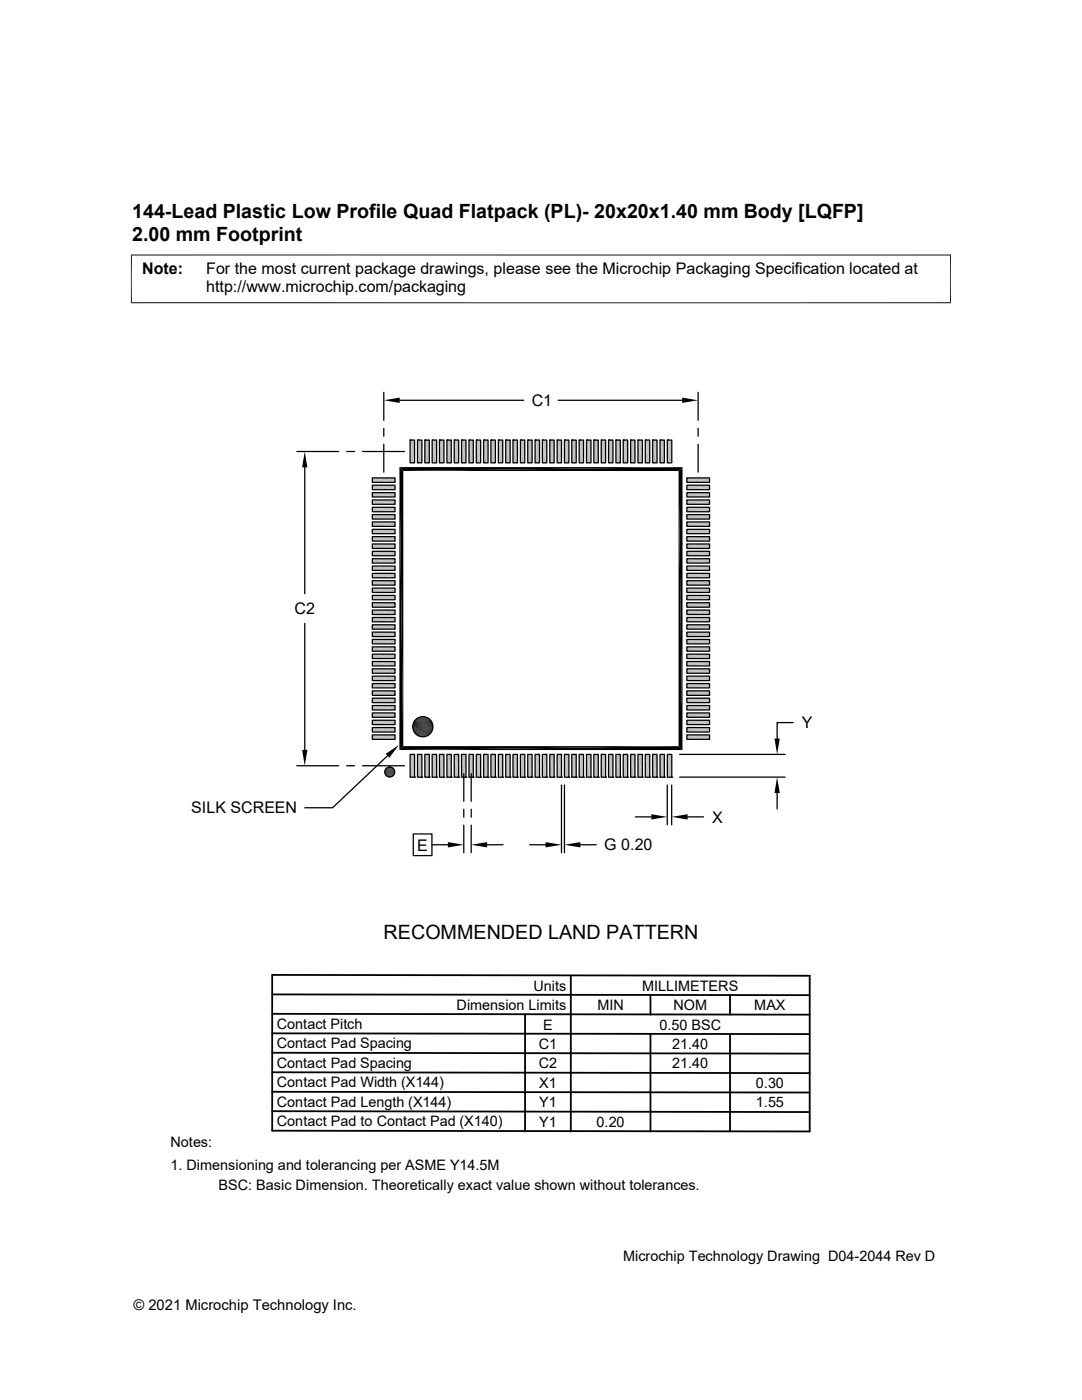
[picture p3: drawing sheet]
<svg xmlns="http://www.w3.org/2000/svg" width="216mm" height="279mm" viewBox="0 0 216 279" stroke-linecap="round" stroke-linejoin="round" font-family="sans-serif">
<g fill="#c0c0c0">
<path d="M133.2 87.8l.8 4.6h-.8z"/>
<path d="M133.2 87.8h.8v4.6z"/>
<path d="M131.7 87.8l.9 4.6h-.9z"/>
<path d="M131.7 87.8h.9v4.6z"/>
<path d="M130.2 87.8l.9 4.6h-.9z"/>
<path d="M130.2 87.8h.9v4.6z"/>
<path d="M128.8 87.8l.8 4.6h-.8z"/>
<path d="M128.8 87.8h.8v4.6z"/>
<path d="M127.3 87.8l.9 4.6h-.9z"/>
<path d="M127.3 87.8h.9v4.6z"/>
<path d="M125.8 87.8l.9 4.6h-.9z"/>
<path d="M125.8 87.8h.9v4.6z"/>
<path d="M124.4 87.8l.8 4.6h-.8z"/>
<path d="M124.4 87.8h.8v4.6z"/>
<path d="M122.9 87.8l.9 4.6h-.9z"/>
<path d="M122.9 87.8h.9v4.6z"/>
<path d="M121.4 87.8l.9 4.6h-.9z"/>
<path d="M121.4 87.8h.9v4.6z"/>
<path d="M120 87.8l.8 4.6h-.8z"/>
<path d="M120 87.8h.8v4.6z"/>
<path d="M118.5 87.8l.9 4.6h-.9z"/>
<path d="M118.5 87.8h.9v4.6z"/>
<path d="M117 87.8l.9 4.6h-.9z"/>
<path d="M117 87.8h.9v4.6z"/>
<path d="M115.6 87.8l.8 4.6h-.8z"/>
<path d="M115.6 87.8h.8v4.6z"/>
<path d="M114.1 87.8l.9 4.6h-.9z"/>
<path d="M114.1 87.8h.9v4.6z"/>
<path d="M112.6 87.8l.9 4.6h-.9z"/>
<path d="M112.6 87.8h.9v4.6z"/>
<path d="M111.2 87.8l.8 4.6h-.8z"/>
<path d="M111.2 87.8h.8v4.6z"/>
<path d="M109.7 87.8l.9 4.6h-.9z"/>
<path d="M109.7 87.8h.9v4.6z"/>
<path d="M108.2 87.8l.9 4.6h-.9z"/>
<path d="M108.2 87.8h.9v4.6z"/>
<path d="M106.8 87.8l.9 4.6h-.9z"/>
<path d="M106.8 87.8h.9v4.6z"/>
<path d="M105.3 87.8l.9 4.6h-.9z"/>
<path d="M105.3 87.8h.9v4.6z"/>
<path d="M103.8 87.8l.9 4.6h-.9z"/>
<path d="M103.8 87.8h.9v4.6z"/>
<path d="M102.4 87.8l.9 4.6h-.9z"/>
<path d="M102.4 87.8h.9v4.6z"/>
<path d="M100.9 87.8l.9 4.6h-.9z"/>
<path d="M100.9 87.8h.9v4.6z"/>
<path d="M99.4 87.8l.9 4.6h-.9z"/>
<path d="M99.4 87.8h.9v4.6z"/>
<path d="M98 87.8l.8 4.6h-.8z"/>
<path d="M98 87.8h.8v4.6z"/>
<path d="M96.5 87.8l.9 4.6h-.9z"/>
<path d="M96.5 87.8h.9v4.6z"/>
<path d="M95 87.8l.9 4.6h-.9z"/>
<path d="M95 87.8h.9v4.6z"/>
<path d="M93.6 87.8l.8 4.6h-.8z"/>
<path d="M93.6 87.8h.8v4.6z"/>
<path d="M92.1 87.8l.9 4.6h-.9z"/>
<path d="M92.1 87.8h.9v4.6z"/>
<path d="M90.6 87.8l.9 4.6h-.9z"/>
<path d="M90.6 87.8h.9v4.6z"/>
<path d="M89.2 87.8l.8 4.6h-.8z"/>
<path d="M89.2 87.8h.8v4.6z"/>
<path d="M87.7 87.8l.9 4.6h-.9z"/>
<path d="M87.7 87.8h.9v4.6z"/>
<path d="M86.2 87.8l.9 4.6h-.9z"/>
<path d="M86.2 87.8h.9v4.6z"/>
<path d="M84.8 87.8l.9 4.6h-.9z"/>
<path d="M84.8 87.8h.9v4.6z"/>
<path d="M83.3 87.8l.9 4.6h-.9z"/>
<path d="M83.3 87.8h.9v4.6z"/>
<path d="M81.8 87.8l.9 4.6h-.9z"/>
<path d="M81.8 87.8h.9v4.6z"/>
<path d="M137.1 95.4l4.5 .9h-4.5z"/>
<path d="M137.1 95.4h4.5v.9z"/>
<path d="M74.3 95.4l4.5 .9h-4.5z"/>
<path d="M74.3 95.4h4.5v.9z"/>
<path d="M137.1 96.8l4.5 .9h-4.5z"/>
<path d="M137.1 96.8h4.5v.9z"/>
<path d="M74.3 96.8l4.5 .9h-4.5z"/>
<path d="M74.3 96.8h4.5v.9z"/>
<path d="M137.1 98.3l4.5 .9h-4.5z"/>
<path d="M137.1 98.3h4.5v.9z"/>
<path d="M74.3 98.3l4.5 .9h-4.5z"/>
<path d="M74.3 98.3h4.5v.9z"/>
<path d="M137.1 99.8l4.5 .8h-4.5z"/>
<path d="M137.1 99.8h4.5v.8z"/>
<path d="M74.3 99.8l4.5 .8h-4.5z"/>
<path d="M74.3 99.8h4.5v.8z"/>
<path d="M137.1 101.2l4.5 .9h-4.5z"/>
<path d="M137.1 101.2h4.5v.9z"/>
<path d="M74.3 101.2l4.5 .9h-4.5z"/>
<path d="M74.3 101.2h4.5v.9z"/>
<path d="M137.1 102.7l4.5 .9h-4.5z"/>
<path d="M137.1 102.7h4.5v.9z"/>
<path d="M74.3 102.7l4.5 .9h-4.5z"/>
<path d="M74.3 102.7h4.5v.9z"/>
<path d="M137.1 104.2l4.5 .9h-4.5z"/>
<path d="M137.1 104.2h4.5v.9z"/>
<path d="M74.3 104.2l4.5 .9h-4.5z"/>
<path d="M74.3 104.2h4.5v.9z"/>
<path d="M137.1 105.6l4.5 .9h-4.5z"/>
<path d="M137.1 105.6h4.5v.9z"/>
<path d="M74.3 105.6l4.5 .9h-4.5z"/>
<path d="M74.3 105.6h4.5v.9z"/>
<path d="M137.1 107.1l4.5 .9h-4.5z"/>
<path d="M137.1 107.1h4.5v.9z"/>
<path d="M74.3 107.1l4.5 .9h-4.5z"/>
<path d="M74.3 107.1h4.5v.9z"/>
<path d="M137.1 108.6l4.5 .9h-4.5z"/>
<path d="M137.1 108.6h4.5v.9z"/>
<path d="M74.3 108.6l4.5 .9h-4.5z"/>
<path d="M74.3 108.6h4.5v.9z"/>
<path d="M137.1 110l4.5 .9h-4.5z"/>
<path d="M137.1 110h4.5v.9z"/>
<path d="M74.3 110l4.5 .9h-4.5z"/>
<path d="M74.3 110h4.5v.9z"/>
<path d="M137.1 111.5l4.5 .9h-4.5z"/>
<path d="M137.1 111.5h4.5v.9z"/>
<path d="M74.3 111.5l4.5 .9h-4.5z"/>
<path d="M74.3 111.5h4.5v.9z"/>
<path d="M137.1 113l4.5 .8h-4.5z"/>
<path d="M137.1 113h4.5v.8z"/>
<path d="M74.3 113l4.5 .8h-4.5z"/>
<path d="M74.3 113h4.5v.8z"/>
<path d="M137.1 114.4l4.5 .9h-4.5z"/>
<path d="M137.1 114.4h4.5v.9z"/>
<path d="M74.3 114.4l4.5 .9h-4.5z"/>
<path d="M74.3 114.4h4.5v.9z"/>
<path d="M137.1 115.9l4.5 .9h-4.5z"/>
<path d="M137.1 115.9h4.5v.9z"/>
<path d="M74.3 115.9l4.5 .9h-4.5z"/>
<path d="M74.3 115.9h4.5v.9z"/>
<path d="M137.1 117.4l4.5 .8h-4.5z"/>
<path d="M137.1 117.4h4.5v.8z"/>
<path d="M74.3 117.4l4.5 .8h-4.5z"/>
<path d="M74.3 117.4h4.5v.8z"/>
<path d="M137.1 118.8l4.5 .9h-4.5z"/>
<path d="M137.1 118.8h4.5v.9z"/>
<path d="M74.3 118.8l4.5 .9h-4.5z"/>
<path d="M74.3 118.8h4.5v.9z"/>
<path d="M137.1 120.3l4.5 .9h-4.5z"/>
<path d="M137.1 120.3h4.5v.9z"/>
<path d="M74.3 120.3l4.5 .9h-4.5z"/>
<path d="M74.3 120.3h4.5v.9z"/>
<path d="M137.1 121.8l4.5 .8h-4.5z"/>
<path d="M137.1 121.8h4.5v.8z"/>
<path d="M74.3 121.8l4.5 .8h-4.5z"/>
<path d="M74.3 121.8h4.5v.8z"/>
<path d="M137.1 123.2l4.5 .9h-4.5z"/>
<path d="M137.1 123.2h4.5v.9z"/>
<path d="M74.3 123.2l4.5 .9h-4.5z"/>
<path d="M74.3 123.2h4.5v.9z"/>
<path d="M137.1 124.7l4.5 .9h-4.5z"/>
<path d="M137.1 124.7h4.5v.9z"/>
<path d="M74.3 124.7l4.5 .9h-4.5z"/>
<path d="M74.3 124.7h4.5v.9z"/>
<path d="M137.1 126.2l4.5 .8h-4.5z"/>
<path d="M137.1 126.2h4.5v.8z"/>
<path d="M74.3 126.2l4.5 .8h-4.5z"/>
<path d="M74.3 126.2h4.5v.8z"/>
<path d="M137.1 127.6l4.5 .9h-4.5z"/>
<path d="M137.1 127.6h4.5v.9z"/>
<path d="M74.3 127.6l4.5 .9h-4.5z"/>
<path d="M74.3 127.6h4.5v.9z"/>
<path d="M137.1 129.1l4.5 .9h-4.5z"/>
<path d="M137.1 129.1h4.5v.9z"/>
<path d="M74.3 129.1l4.5 .9h-4.5z"/>
<path d="M74.3 129.1h4.5v.9z"/>
<path d="M137.1 130.6l4.5 .8h-4.5z"/>
<path d="M137.1 130.6h4.5v.8z"/>
<path d="M74.3 130.6l4.5 .8h-4.5z"/>
<path d="M74.3 130.6h4.5v.8z"/>
<path d="M137.1 132l4.5 .9h-4.5z"/>
<path d="M137.1 132h4.5v.9z"/>
<path d="M74.3 132l4.5 .9h-4.5z"/>
<path d="M74.3 132h4.5v.9z"/>
<path d="M137.1 133.5l4.5 .9h-4.5z"/>
<path d="M137.1 133.5h4.5v.9z"/>
<path d="M74.3 133.5l4.5 .9h-4.5z"/>
<path d="M74.3 133.5h4.5v.9z"/>
<path d="M137.1 134.9l4.5 .9h-4.5z"/>
<path d="M137.1 134.9h4.5v.9z"/>
<path d="M74.3 134.9l4.5 .9h-4.5z"/>
<path d="M74.3 134.9h4.5v.9z"/>
<path d="M137.1 136.4l4.5 .9h-4.5z"/>
<path d="M137.1 136.4h4.5v.9z"/>
<path d="M74.3 136.4l4.5 .9h-4.5z"/>
<path d="M74.3 136.4h4.5v.9z"/>
<path d="M137.1 137.9l4.5 .9h-4.5z"/>
<path d="M137.1 137.9h4.5v.9z"/>
<path d="M74.3 137.9l4.5 .9h-4.5z"/>
<path d="M74.3 137.9h4.5v.9z"/>
<path d="M137.1 139.3l4.5 .9h-4.5z"/>
<path d="M137.1 139.3h4.5v.9z"/>
<path d="M74.3 139.3l4.5 .9h-4.5z"/>
<path d="M74.3 139.3h4.5v.9z"/>
<path d="M137.1 140.8l4.5 .9h-4.5z"/>
<path d="M137.1 140.8h4.5v.9z"/>
<path d="M74.3 140.8l4.5 .9h-4.5z"/>
<path d="M74.3 140.8h4.5v.9z"/>
<path d="M137.1 142.3l4.5 .9h-4.5z"/>
<path d="M137.1 142.3h4.5v.9z"/>
<path d="M74.3 142.3l4.5 .9h-4.5z"/>
<path d="M74.3 142.3h4.5v.9z"/>
<path d="M137.1 143.7l4.5 .9h-4.5z"/>
<path d="M137.1 143.7h4.5v.9z"/>
<path d="M74.3 143.7l4.5 .9h-4.5z"/>
<path d="M74.3 143.7h4.5v.9z"/>
<path d="M137.1 145.2l4.5 .9h-4.5z"/>
<path d="M137.1 145.2h4.5v.9z"/>
<path d="M74.3 145.2l4.5 .9h-4.5z"/>
<path d="M74.3 145.2h4.5v.9z"/>
<path d="M137.1 146.7l4.5 .9h-4.5z"/>
<path d="M137.1 146.7h4.5v.9z"/>
<path d="M74.3 146.7l4.5 .9h-4.5z"/>
<path d="M74.3 146.7h4.5v.9z"/>
<path d="M133.2 150.6l.8 4.5h-.8z"/>
<path d="M133.2 150.6h.8v4.5z"/>
<path d="M131.7 150.6l.9 4.5h-.9z"/>
<path d="M131.7 150.6h.9v4.5z"/>
<path d="M130.2 150.6l.9 4.5h-.9z"/>
<path d="M130.2 150.6h.9v4.5z"/>
<path d="M128.8 150.6l.8 4.5h-.8z"/>
<path d="M128.8 150.6h.8v4.5z"/>
<path d="M127.3 150.6l.9 4.5h-.9z"/>
<path d="M127.3 150.6h.9v4.5z"/>
<path d="M125.8 150.6l.9 4.5h-.9z"/>
<path d="M125.8 150.6h.9v4.5z"/>
<path d="M124.4 150.6l.8 4.5h-.8z"/>
<path d="M124.4 150.6h.8v4.5z"/>
<path d="M122.9 150.6l.9 4.5h-.9z"/>
<path d="M122.9 150.6h.9v4.5z"/>
<path d="M121.4 150.6l.9 4.5h-.9z"/>
<path d="M121.4 150.6h.9v4.5z"/>
<path d="M120 150.6l.8 4.5h-.8z"/>
<path d="M120 150.6h.8v4.5z"/>
<path d="M118.5 150.6l.9 4.5h-.9z"/>
<path d="M118.5 150.6h.9v4.5z"/>
<path d="M117 150.6l.9 4.5h-.9z"/>
<path d="M117 150.6h.9v4.5z"/>
<path d="M115.6 150.6l.8 4.5h-.8z"/>
<path d="M115.6 150.6h.8v4.5z"/>
<path d="M114.1 150.6l.9 4.5h-.9z"/>
<path d="M114.1 150.6h.9v4.5z"/>
<path d="M112.6 150.6l.9 4.5h-.9z"/>
<path d="M112.6 150.6h.9v4.5z"/>
<path d="M111.2 150.6l.8 4.5h-.8z"/>
<path d="M111.2 150.6h.8v4.5z"/>
<path d="M109.7 150.6l.9 4.5h-.9z"/>
<path d="M109.7 150.6h.9v4.5z"/>
<path d="M108.2 150.6l.9 4.5h-.9z"/>
<path d="M108.2 150.6h.9v4.5z"/>
<path d="M106.8 150.6l.9 4.5h-.9z"/>
<path d="M106.8 150.6h.9v4.5z"/>
<path d="M105.3 150.6l.9 4.5h-.9z"/>
<path d="M105.3 150.6h.9v4.5z"/>
<path d="M103.8 150.6l.9 4.5h-.9z"/>
<path d="M103.8 150.6h.9v4.5z"/>
<path d="M102.4 150.6l.9 4.5h-.9z"/>
<path d="M102.4 150.6h.9v4.5z"/>
<path d="M100.9 150.6l.9 4.5h-.9z"/>
<path d="M100.9 150.6h.9v4.5z"/>
<path d="M99.4 150.6l.9 4.5h-.9z"/>
<path d="M99.4 150.6h.9v4.5z"/>
<path d="M98 150.6l.8 4.5h-.8z"/>
<path d="M98 150.6h.8v4.5z"/>
<path d="M96.5 150.6l.9 4.5h-.9z"/>
<path d="M96.5 150.6h.9v4.5z"/>
<path d="M95 150.6l.9 4.5h-.9z"/>
<path d="M95 150.6h.9v4.5z"/>
<path d="M93.6 150.6l.8 4.5h-.8z"/>
<path d="M93.6 150.6h.8v4.5z"/>
<path d="M92.1 150.6l.9 4.5h-.9z"/>
<path d="M92.1 150.6h.9v4.5z"/>
<path d="M90.6 150.6l.9 4.5h-.9z"/>
<path d="M90.6 150.6h.9v4.5z"/>
<path d="M89.2 150.6l.8 4.5h-.8z"/>
<path d="M89.2 150.6h.8v4.5z"/>
<path d="M87.7 150.6l.9 4.5h-.9z"/>
<path d="M87.7 150.6h.9v4.5z"/>
<path d="M86.2 150.6l.9 4.5h-.9z"/>
<path d="M86.2 150.6h.9v4.5z"/>
<path d="M84.8 150.6l.9 4.5h-.9z"/>
<path d="M84.8 150.6h.9v4.5z"/>
<path d="M83.3 150.6l.9 4.5h-.9z"/>
<path d="M83.3 150.6h.9v4.5z"/>
<path d="M81.8 150.6l.9 4.5h-.9z"/>
<path d="M81.8 150.6h.9v4.5z"/>
</g>
<g fill="none" stroke="#000" stroke-width=".25">
<path d="M76.6 78.3v5.6M79.8 79.9h24.7M111.4 79.9h24.7M139.3 78.3v5.6M59.2 90.1h8.4M60.8 93.3v25.2M69.2 90.1h1.6M72.3 90.1h8.4M74.3 99.8h4.5v.8h-4.5zM74.3 98.3h4.5v.9h-4.5zM74.3 96.8h4.5v.9h-4.5zM74.3 95.4h4.5v.9h-4.5z"/>
<path d="M76.6 85.5v1.6M76.6 88.6v5.6M81.8 87.8h.9v4.6h-.9zM81.8 87.8h.1M83.3 87.8h.9v4.6h-.9zM83.3 87.8h.1M84.8 87.8h.9v4.6h-.9zM84.8 87.8h.1M86.2 87.8h.9v4.6h-.9zM86.2 87.8h.1M87.7 87.8h.9v4.6h-.9zM87.7 87.8h.1"/>
<path d="M89.2 87.8h.8v4.6h-.8zM89.2 87.8h.1M90.6 87.8h.9v4.6h-.9zM90.6 87.8h.1M92.1 87.8h.9v4.6h-.9zM92.1 87.8h.1M93.6 87.8h.8v4.6h-.8zM93.6 87.8h.1M95 87.8h.9v4.6h-.9zM95 87.8h.1M96.5 87.8h.9v4.6h-.9zM96.5 87.8h.1"/>
<path d="M98 87.8h.8v4.6h-.8zM98 87.8h.1M99.4 87.8h.9v4.6h-.9zM99.4 87.8h.1M100.9 87.8h.9v4.6h-.9zM100.9 87.8h.1M102.4 87.8h.9v4.6h-.9zM102.4 87.8h.1M103.8 87.8h.9v4.6h-.9zM103.8 87.8h.1M105.3 87.8h.9v4.6h-.9zM105.3 87.8h.1"/>
<path d="M106.8 87.8h.9v4.6h-.9zM106.8 87.8h.1M108.2 87.8h.9v4.6h-.9zM108.2 87.8h.1M109.7 87.8h.9v4.6h-.9zM109.7 87.8h.1M111.2 87.8h.8v4.6h-.8zM111.2 87.8h.1M112.6 87.8h.9v4.6h-.9zM112.6 87.8h.1M114.1 87.8h.9v4.6h-.9zM114.1 87.8h.1"/>
<path d="M115.6 87.8h.8v4.6h-.8zM115.6 87.8h.1M117 87.8h.9v4.6h-.9zM117 87.8h.1M118.5 87.8h.9v4.6h-.9zM118.5 87.8h.1M120 87.8h.8v4.6h-.8zM120 87.8h.1M121.4 87.8h.9v4.6h-.9zM121.4 87.8h.1M122.9 87.8h.9v4.6h-.9zM122.9 87.8h.1"/>
<path d="M124.4 87.8h.8v4.6h-.8zM124.4 87.8h.1M125.8 87.8h.9v4.6h-.9zM125.8 87.8h.1M127.3 87.8h.9v4.6h-.9zM127.3 87.8h.1M128.8 87.8h.8v4.6h-.8zM128.8 87.8h.1M130.2 87.8h.9v4.6h-.9zM130.2 87.8h.1M131.7 87.8h.9v4.6h-.9zM131.7 87.8h.1"/>
<path d="M133.2 87.8h.8v4.6h-.8zM133.2 87.8h.1M137.1 99.8h4.5v.8h-4.5zM137.1 95.4h4.5v.9h-4.5zM137.1 96.8h4.5v.9h-4.5zM137.1 98.3h4.5v.9h-4.5zM139.3 85.5v1.6M139.3 88.6v5.6M74.3 118.8h4.5v.9h-4.5zM74.3 117.4h4.5v.8h-4.5zM74.3 115.9h4.5v.9h-4.5zM74.3 114.4h4.5v.9h-4.5z"/>
<path d="M74.3 113h4.5v.8h-4.5zM74.3 111.5h4.5v.9h-4.5zM74.3 110h4.5v.9h-4.5zM74.3 108.6h4.5v.9h-4.5zM74.3 107.1h4.5v.9h-4.5zM74.3 105.6h4.5v.9h-4.5zM74.3 104.2h4.5v.9h-4.5zM74.3 102.7h4.5v.9h-4.5zM74.3 101.2h4.5v.9h-4.5zM137.1 107.1h4.5v.9h-4.5zM137.1 102.7h4.5v.9h-4.5zM137.1 104.2h4.5v.8h-4.5z"/>
<path d="M137.1 101.2h4.5v.9h-4.5zM137.1 105.6h4.5v.9h-4.5zM137.1 117.4h4.5v.8h-4.5zM137.1 113h4.5v.8h-4.5zM137.1 114.4h4.5v.9h-4.5zM137.1 115.9h4.5v.9h-4.5zM137.1 118.8h4.5v.9h-4.5zM137.1 110h4.5v.9h-4.5zM137.1 111.5h4.5v.9h-4.5zM137.1 108.6h4.5v.9h-4.5zM60.8 124.4v25.2M74.3 139.3h4.5v.9h-4.5z"/>
<path d="M74.3 137.9h4.5v.9h-4.5zM74.3 136.4h4.5v.9h-4.5zM74.3 134.9h4.5v.9h-4.5zM74.3 133.5h4.5v.9h-4.5zM74.3 132h4.5v.9h-4.5zM74.3 130.6h4.5v.8h-4.5zM74.3 129.1h4.5v.9h-4.5zM74.3 127.6h4.5v.9h-4.5zM74.3 126.2h4.5v.8h-4.5zM74.3 124.7h4.5v.9h-4.5zM74.3 123.2h4.5v.9h-4.5zM74.3 121.8h4.5v.8h-4.5z"/>
<path d="M74.3 120.3h4.5v.9h-4.5zM137.1 121.8h4.5v.8h-4.5zM137.1 120.3h4.5v.9h-4.5zM137.1 134.9h4.5v.9h-4.5zM137.1 130.6h4.5v.8h-4.5zM137.1 132h4.5v.9h-4.5zM137.1 127.6h4.5v.9h-4.5zM137.1 129.1h4.5v.9h-4.5zM137.1 133.5h4.5v.9h-4.5zM137.1 123.2h4.5v.9h-4.5zM137.1 124.7h4.5v.9h-4.5zM137.1 126.2h4.5v.8h-4.5z"/>
<path d="M137.1 137.9h4.5v.9h-4.5zM137.1 139.3h4.5v.9h-4.5zM137.1 136.4h4.5v.9h-4.5zM59.2 152.8h8.4M69.2 152.8h1.6M72.3 152.8h8.4M74.3 146.7h4.5v.9h-4.5zM74.3 145.2h4.5v.9h-4.5zM74.3 143.7h4.5v.9h-4.5zM74.3 142.3h4.5v.9h-4.5zM74.3 140.8h4.5v.9h-4.5zM77.3 150.8l-10.9 10.4h-5.6"/>
<path d="M81.8 150.6h.9v4.5h-.9zM82.7 155.1h.1M83.3 150.6h.9v4.5h-.9zM84.2 155.1h.1M84.8 150.6h.9v4.5h-.9zM85.7 155.1h.1M86.2 150.6h.9v4.5h-.9zM87.1 155.1h.1M87.7 150.6h.9v4.5h-.9zM88.6 155.1h.1M89.2 150.6h.8v4.5h-.8zM90 155.1h.1"/>
<path d="M90.6 150.6h.9v4.5h-.9zM91.5 155.1h.1M92.1 150.6h.9v4.5h-.9zM92.5 154.4v5.5M93 155.1h.1M93.6 150.6h.8v4.5h-.8zM94 154.4v5.5M94.4 155.1h.1M95 150.6h.9v4.5h-.9zM95.9 155.1h.1M96.5 150.6h.9v4.5h-.9zM97.4 155.1h.1"/>
<path d="M98 150.6h.8v4.5h-.8zM98.8 155.1h.1M99.4 150.6h.9v4.5h-.9zM100.3 155.1h.1M100.9 150.6h.9v4.5h-.9zM101.8 155.1h.1M102.4 150.6h.9v4.5h-.9zM103.3 155.1h.1M103.8 150.6h.9v4.5h-.9zM104.7 155.1h.1M105.3 150.6h.9v4.5h-.9zM106.2 155.1h.1"/>
<path d="M106.8 150.6h.9v4.5h-.9zM107.7 155.1h.1M108.2 150.6h.9v4.5h-.9zM109.1 155.1h.1M109.7 150.6h.9v4.5h-.9zM110.6 155.1h.1M111.2 150.6h.8v4.5h-.8zM112 155.1h.1M112 156.7v13.5M112.6 150.6h.9v4.5h-.9zM112.6 156.7v13.5M113.5 155.1h.1"/>
<path d="M114.1 150.6h.9v4.5h-.9zM115 155.1h.1M115.6 150.6h.8v4.5h-.8zM116.4 155.1h.1M117 150.6h.9v4.5h-.9zM117.9 155.1h.1M118.5 150.6h.9v4.5h-.9zM119.4 155.1h.1M120 150.6h.8v4.5h-.8zM120.8 155.1h.1M121.4 150.6h.9v4.5h-.9zM122.3 155.1h.1"/>
<path d="M122.9 150.6h.9v4.5h-.9zM123.8 155.1h.1M124.4 150.6h.8v4.5h-.8zM125.2 155.1h.1M125.8 150.6h.9v4.5h-.9zM126.7 155.1h.1M127.3 150.6h.9v4.5h-.9zM128.2 155.1h.1M128.8 150.6h.8v4.5h-.8zM129.6 155.1h.1M130.2 150.6h.9v4.5h-.9zM131.1 155.1h.1"/>
<path d="M131.7 150.6h.9v4.5h-.9zM132.6 155.1h.1M133.1 156.7v7.9M133.2 150.6h.8v4.5h-.8zM134 156.7v7.9M134 155.1h.1M135.6 155.1h21.1M135.6 150.6h21.1M137.1 145.2h4.5v.9h-4.5zM137.1 146.7h4.5v.9h-4.5zM137.1 140.8h4.5v.9h-4.5zM137.1 142.3h4.5v.9h-4.5z"/>
<path d="M137.1 143.7h4.5v.9h-4.5zM155.1 158.3v3.1M158.2 144.2h-3.1v3.2M82.5 166.4h3.7v4.4h-3.7zM86.2 168.6h3.2M92.5 161.5v1.6M92.5 164.7v5.5M94 161.5v1.6M94 164.7v5.5M97.2 168.6h3.2M105.7 168.6h3.2M115.8 168.6h3.2"/>
<path d="M126.8 163h3.2M137.2 163h3.2"/>
<circle cx="77.8" cy="154.1" r=".99"/>
<circle cx="84.4" cy="145" r="2.01"/>
</g>
<g fill="#000">
<path d="M76.6 79.9l3.2-.5v1zM136.1 79.4l3.2 .5-3.2 .5zM60.8 90.1l.5 3.2h-1zM79.7 93.2h56.5l-55.7 .8zM80.5 94l55.7-.8-.8 .8zM135.4 94l.8 55.7-.8-.8zM135.4 94l.8-.8v56.5zM60.3 149.6h1l-.5 3.2zM76.8 153.9h2v.1zM76.8 154.3l1.9 .1h-1.9zM76.8 154.3h2l-.1 .1zM76.8 153.8l2 .1z"/>
<path d="M76.8 154.4l1.9 .1zM76.8 154.4h1.9zM76.8 153.7l1.9 .1h-1.9zM76.8 153.7h1.9v.1zM76.8 154.5h1.9zM76.9 153.6l1.8 .1zM76.9 154.5l1.7 .1zM76.9 154.5h1.8zM76.9 153.5l1.8 .1zM76.9 154.6l1.6 .1zM76.9 154.6h1.7zM77 153.4l1.6 .1h-1.7z"/>
<path d="M77 153.4l1.6 .1zM77 154.7l1.5 .1zM77 154.7h1.5zM77 150.5l2.6-1.8-1.9 2.5zM77 153.4h1.5zM77 154.8h1.4zM77 154.8h1.5zM77.1 153.3l1.4 .1zM77.1 154.8l1.2 .1zM77.1 154.8h1.3zM77.1 153.3h1.3zM77.2 153.2l1.2 .1z"/>
<path d="M77.2 154.9l1.1 .1zM77.2 154.9h1.1zM77.2 153.2h1.1zM77.3 153.2h1zM77.3 155h.9zM77.3 155h1zM77.3 153.1l1 .1zM77.3 155h.8zM77.3 153.1h.9zM77.4 153.1h.8zM77.4 155l.6 .1zM77.4 155h.7z"/>
<path d="M77.4 153.1h.7zM77.5 153.1h.6zM77.5 155.1h.4zM77.5 155.1h.5zM77.5 153.1h.5zM77.6 153.1h.4zM77.6 155.1h.3zM77.6 153.1h.3zM79.7 93.2l.8 55.7-.8 .8zM79.7 93.2l.8 .8v54.9zM83.4 146.8l1.8 .1zM83.5 143.2l1.9 .1z"/>
<path d="M83.5 146.9l1.5 .1zM83.5 146.9h1.7zM83.5 143.2h1.7zM83.7 143.1l1.5 .1zM83.7 147h1.1zM83.7 147h1.3zM83.7 143.1h1.3zM83.9 143.1h1.1zM83.9 147h.7zM83.9 147h.9zM83.9 143.1h.9zM84.1 143l.7 .1z"/>
<path d="M84.1 147h.5zM84.1 143h.5zM79.7 149.7l.8-.8h54.9zM79.7 149.7l55.7-.8 .8 .8zM155.1 155.1l.5 3.2h-1.1zM154.5 147.4h1.1l-.5 3.2zM89.4 168.1l3.1 .5-3.1 .5zM94 168.6l3.2-.5v1zM108.9 168.1l3.1 .5-3.1 .5zM112.6 168.6l3.2-.5v1zM130 162.5l3.1 .5-3.1 .6zM134 163l3.2-.5v1.1z"/>
</g>
<g fill="none" stroke="#000" stroke-width=".2">
<path d="M26.1 50.9h163.7M26.2 50.8v9.7M189.7 50.8v9.7M26.1 60.4h163.7M76.8 153.9h2M76.8 154h2M76.8 154.1h2M76.8 154.2h2M82.3 144.9h4.1M82.3 145.1h4.1M82.3 145.3h4.1M82.3 144.7h4.1"/>
<path d="M82.4 144.6h4M82.4 145.5h4M82.4 145.7h3.9M82.4 144.4h3.9M82.5 144.2h3.8M82.5 145.9h3.8M82.5 146.1h3.6M82.6 144h3.5M82.7 146.2h3.4M82.7 143.9h3.4M82.8 143.7h3.1M82.8 146.4h3.1"/>
<path d="M82.9 146.5h2.9M82.9 143.6h2.9M83 143.4h2.7M83 146.6h2.7M83.2 143.3h2.3M83.2 146.7h2.3M83.4 146.8h2M83.4 143.2h2"/>
</g>
<g fill="none" stroke="#000" stroke-width=".36">
<path d="M54.3 198.5l107.3 .1M54.3 194.6l107.3 .1v31.1l-107.3-.1zM113.9 194.7v31.1M129.8 198.6v3.9M145.7 198.6v3.9M54.3 214l107.3 .2M54.3 210.1l107.3 .2M54.3 202.3l107.3 .2M54.3 217.9l107.3 .1M54.3 206.2l107.3 .2M104.8 202.5v23.3M129.8 206.4v19.4"/>
<path d="M145.7 206.4v19.4M54.3 221.8l107.3 .1"/>
</g>
<g font-size="3.9">
<text x="26.4" y="43.5">144-Lead Plastic Low Profile Quad Flatpack (PL)- 20x20x1.40 mm Body [LQFP]</text>
<text x="26.4" y="48.1">2.00 mm Footprint</text>
<text x="76.5" y="187.3">RECOMMENDED LAND PATTERN</text>
</g>
<g font-size="3.2">
<text x="28.4" y="54.7">Note:</text>
<text x="41.1" y="58.3">http://www.microchip.com/packaging</text>
<text x="41.1" y="54.7">For the most current package drawings, please see the Microchip Packaging Specification located at</text>
<text x="106.1" y="81">C1</text>
<text x="58.8" y="122.6">C2</text>
<text x="160" y="145.4">Y</text>
<text x="38.2" y="162.3">SILK SCREEN</text>
<text x="142.1" y="164.2">X</text>
<text x="83.2" y="169.7">E</text>
<text x="120.6" y="169.7">G 0.20</text>
</g>
<g font-size="2.9">
<text x="106.4" y="197.7">Units</text>
<text x="128.1" y="197.7">MILLIMETERS</text>
<text x="91.1" y="201.6">Dimension Limits</text>
<text x="119.2" y="201.6">MIN</text>
<text x="134.4" y="201.6">NOM</text>
<text x="150.5" y="201.6">MAX</text>
<text x="55.2" y="209.2">Contact Pad Spacing</text>
<text x="55.2" y="205.3">Contact Pitch</text>
<text x="107.5" y="209.4">C1</text>
<text x="108.4" y="205.5">E</text>
<text x="131.6" y="205.5">0.50 BSC</text>
<text x="134.1" y="209.4">21.40</text>
<text x="55.2" y="213.1">Contact Pad Spacing</text>
<text x="107.5" y="213.2">C2</text>
<text x="134.1" y="213.2">21.40</text>
<text x="55.2" y="220.9">Contact Pad Length (X144)</text>
<text x="55.2" y="217">Contact Pad Width (X144)</text>
<text x="107.6" y="221">Y1</text>
<text x="107.6" y="217.1">X1</text>
<text x="150.8" y="221">1.55</text>
<text x="150.8" y="217.1">0.30</text>
<text x="55.2" y="224.7">Contact Pad to Contact Pad (X140)</text>
<text x="107.6" y="224.9">Y1</text>
<text x="119" y="224.9">0.20</text>
<text x="34" y="228.9">Notes:</text>
<text x="34" y="233.5">1. Dimensioning and tolerancing per ASME Y14.5M</text>
<text x="43.6" y="237.5">BSC: Basic Dimension. Theoretically exact value shown without tolerances.</text>
<text x="124.3" y="251.7">Microchip Technology Drawing D04-2044 Rev D</text>
<text x="26.6" y="261.3">© 2021 Microchip Technology Inc.</text>
</g>
</svg>
